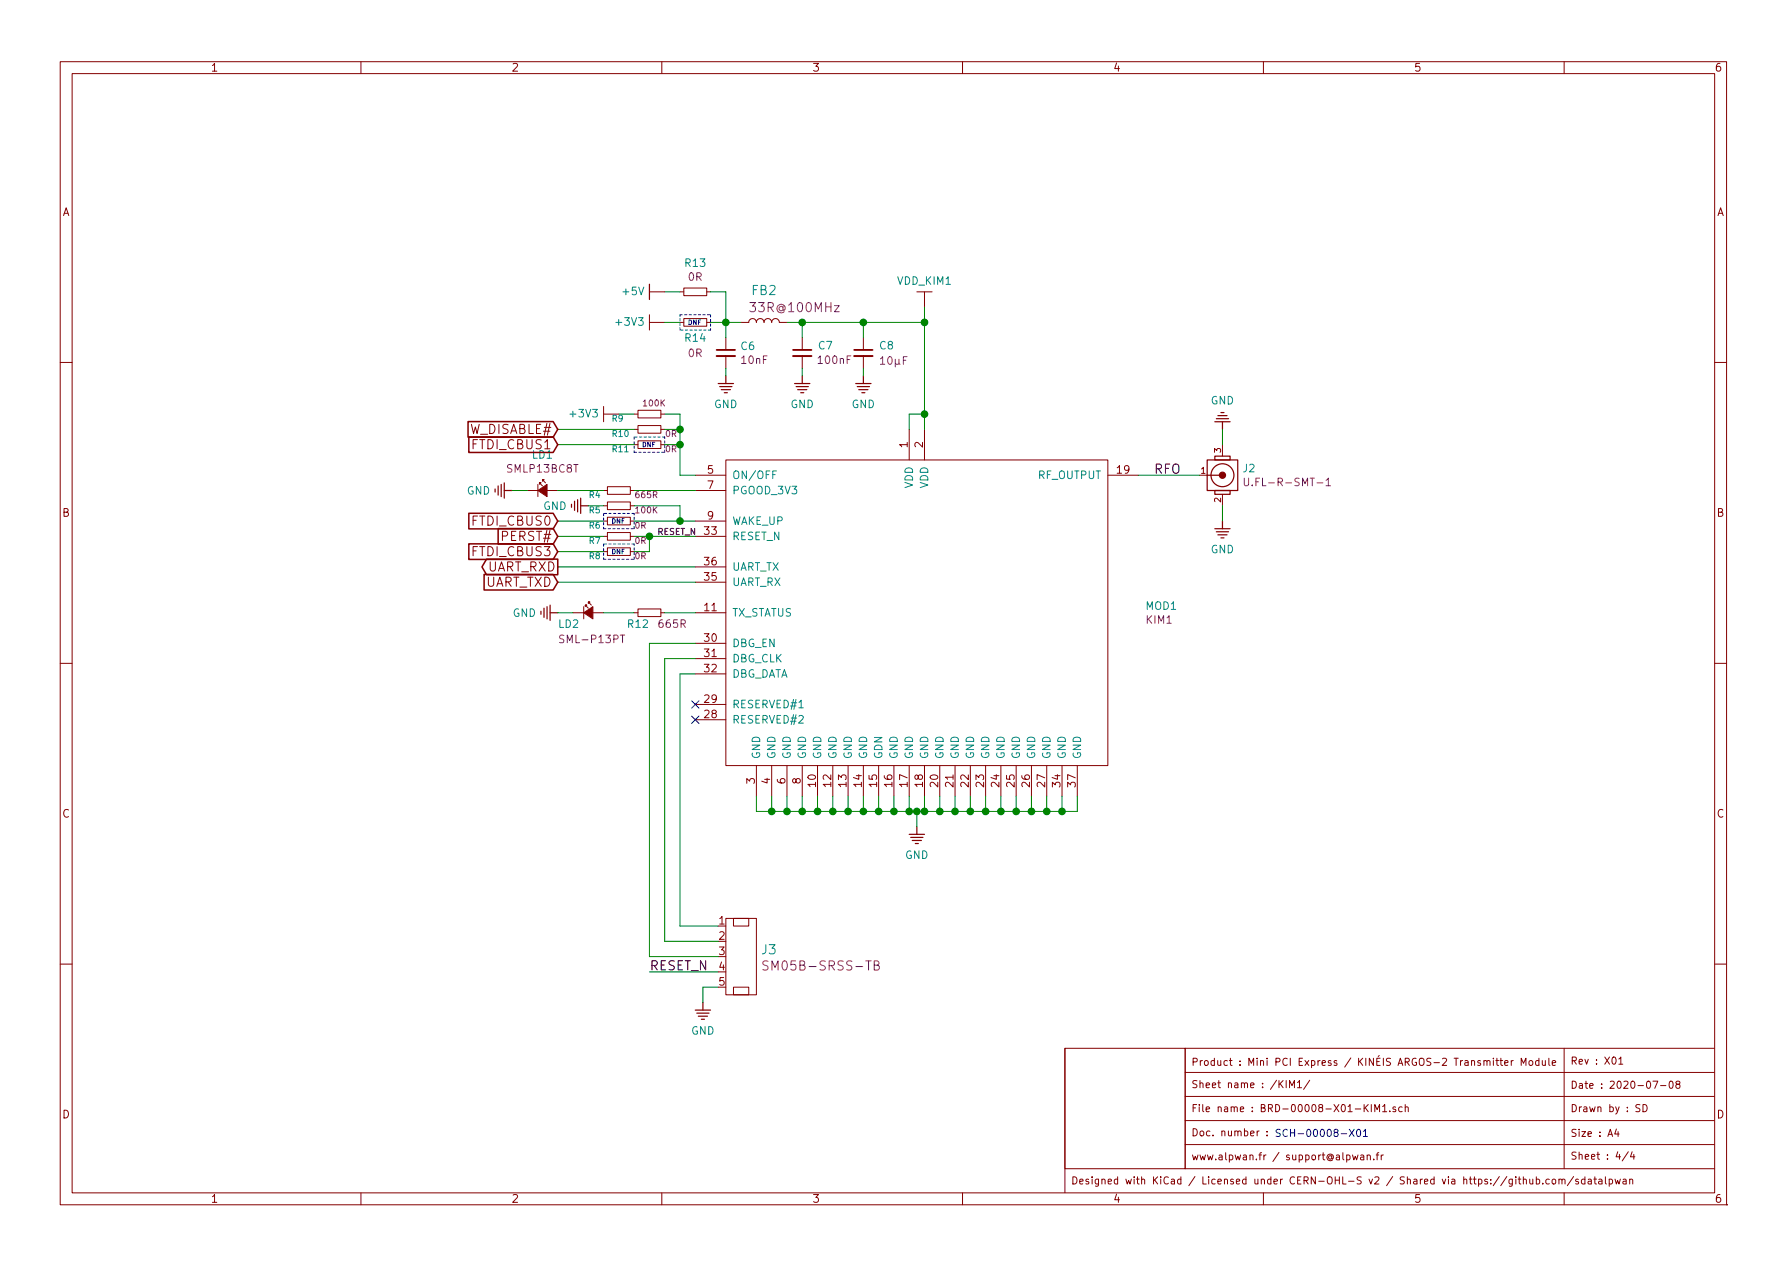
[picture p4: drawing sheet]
<svg xmlns="http://www.w3.org/2000/svg" width="297mm" height="210mm" viewBox="0 0 297 210" stroke-linecap="round" stroke-linejoin="round" font-family="sans-serif">
<g fill="none" stroke="#840000" stroke-width=".17">
<path d="M10 10.3h277v189.9h-277zM12 12.2h273v186.1h-273zM60 10.3v1.9M110 10.3v1.9M160 10.3v1.9M210 10.3v1.9M260 10.3v1.9M107.9 48.5h2.6M107.9 52.3v2.6M107.9 53.6h2.6M113 48.5h.7M113 53.6h.7"/>
<path d="M113.7 47.9h3.8v1.2h-3.8zM113.7 53h3.8v1.2h-3.8zM117.5 48.5h.6M117.5 53.6h.6M120.6 56.1v1.9M120.6 59.2v2M123.2 53.6h1.3a.63 .63 0 0 1 .6-.6 .63 .63 0 0 1 .6 .6 .63 .63 0 0 1 .7-.6 .63 .63 0 0 1 .6 .6 .63 .63 0 0 1 .6-.6 .63 .63 0 0 1 .7 .6 .63 .63 0 0 1 .6-.6 .63 .63 0 0 1 .6 .6h1.3M133.3 56.1v1.9M133.3 59.2v2M143.5 56.1v1.9M143.5 59.2v2M152.4 48.5h2.5"/>
<path d="M153.7 48.5v2.5M10 60.2h2M100.3 67.6v2.5M100.3 68.8h2.6M105.4 71.4h.6M105.4 73.9h.6M105.4 68.8h.6M106 70.7h3.9v1.3h-3.9zM106 73.3h3.9v1.2h-3.9zM106 68.2h3.9v1.3h-3.9zM109.9 71.4h.6M109.9 73.9h.6"/>
<path d="M109.9 68.8h.6M115.6 79h5M120.6 76.4h63.5v50.8h-63.5zM151.1 71.4v5M153.7 71.4v5M184.1 79h5.1M199.4 79h1.3M203.2 73.9v1.9M285 60.2h2M87.6 81.5h5.1M89.4 80.5v2M89.7 80.5v-.2h.2h-.2l.5 .5"/>
<path d="M90.2 80v-.2h.2h-.2l.5 .5M100.3 91.7h.7M100.3 86.6h.7M100.3 89.1h.7M100.3 81.5h.7M100.3 84.1h.7M101 91.1h3.8v1.2h-3.8zM101 86h3.8v1.2h-3.8zM101 88.5h3.8v1.3h-3.8zM101 80.9h3.8v1.3h-3.8zM101 83.4h3.8v1.3h-3.8zM104.8 91.7h.6"/>
<path d="M104.8 86.6h.6M104.8 89.1h.6M104.8 81.5h.6M104.8 84.1h.6M115.6 86.6h5M115.6 89.1h5M115.6 81.5h5M115.6 96.8h5M115.6 94.2h5M203.2 82.2v1.9M10 110.3h2M95.2 101.8h1.8"/>
<path d="M97 100.8v2.1M97.3 100.8v-.2h.2h-.2l.5 .5M97.8 100.3v-.2h.2h-.2l.5 .5M98.6 101.8h1.7M105.4 101.8h.6M106 101.2h3.9v1.3h-3.9zM109.9 101.8h.6M115.6 101.8h5M115.6 119.6h5M115.6 117.1h5M115.6 106.9h5M115.6 109.5h5"/>
<path d="M115.6 112h5M285 110.3h2M125.7 127.2v5.1M128.3 127.2v5.1M130.8 127.2v5.1M133.3 127.2v5.1M135.9 127.2v5.1M138.4 127.2v5.1M141 127.2v5.1M143.5 127.2v5.1M146 127.2v5.1M148.6 127.2v5.1"/>
<path d="M151.1 127.2v5.1M153.7 127.2v5.1M156.2 127.2v5.1M158.7 127.2v5.1M161.3 127.2v5.1M163.8 127.2v5.1M166.4 127.2v5.1M168.9 127.2v5.1M171.4 127.2v5.1M174 127.2v5.1M176.5 127.2v5.1M179.1 127.2v5.1"/>
<path d="M120.6 152.6h5.1v12.7h-5.1zM121.9 152.6h2.6v1.3h-2.6zM10 160.2h2M121.9 164.1h2.6v1.2h-2.6zM177 174.2h20v20.1h-20zM177 174.2v24M197 178.3h88M213.8 179.6v1.2M215.7 179.9l.3-.3v1.2M217.7 179.5l-1 1.6M248.2 175.9v.1M248.2 176.3v.8"/>
<path d="M248.6 176.3h.5M248.8 175.9v1l.3 .2M249.3 176.3h.5M249.5 175.9v1l.3 .2M250.1 176.7l.6-.1-.2-.3h-.3l-.1 .6 .2 .2 .3-.1M251.2 176.3v.8M251.5 176.3l-.3 .2M252.9 177.1v-1.2l.3 .8 .4-.8v1.2M254.2 176.4l.4-.1 .2 .2-.1 .5h-.4l-.1-.1zM255.8 176.3h-.4l-.2 .2 .1 .5h.5M255.8 175.9v1.2M256.4 176.3v.7l.3 .1 .2-.1"/>
<path d="M256.9 176.3v.8M257.5 175.9v1l.1 .2M258 176.7l.6-.1-.2-.3h-.3l-.1 .6 .2 .2 .3-.1M260 174.2v20.1M268 175.8l.2-.1a.63 .63 0 0 1 .4 .6 .63 .63 0 0 1-.4 .6l-.2-.1-.1-.4zM269.1 176l.3-.3v1.2M269.1 176.9h.6M274.8 179.7h.8l-.5 1.2M277.5 179.8l.2-.1a.66 .66 0 0 1 .3 1.1l-.2 .1a.66 .66 0 0 1-.3-1.1zM285 174.2h-88v20.1h88M285 160.2h2M60 198.3v1.9"/>
<path d="M110 198.3v1.9M160 198.3v1.9M197 190.2h88M197 182.2h88M197 186.3h88M198.3 187.6a.6 .6 0 0 1 .7 .6 .6 .6 0 0 1-.7 .6zM199.5 188.1l.4-.1 .2 .2-.1 .5h-.4l-.1-.1zM201.1 188.1l-.3-.1-.3 .2 .2 .5h.4M201.6 188.7v.1M203.1 188.1l.2-.1 .3 .1v.7M203.1 188v.8M204.2 188v.7l.3 .1 .2-.1"/>
<path d="M204.7 188v.8M205.3 188.1l.1-.1 .3 .1 .1 .7M205.3 188v.8M205.8 188.2l.1-.2 .3 .1 .1 .7M206.9 188.1l.3-.1 .2 .2-.1 .5h-.4M206.9 187.6v1.2M207.9 188.4l.6-.1-.2-.3-.4 .1v.5l.2 .2 .3-.1M209 188v.8M209.3 188l-.3 .2M210 198.3v1.9M210.6 188.7v.1M210.6 188.1v.1"/>
<path d="M214.4 180.8v-1.2l.4 .8 .4-.8v1.2M215.7 180.8h.7M224.8 192l.2 .8 .3-.6 .2 .6 .2-.8M226.2 192h.4l.1 .8M226.7 192.3h-.4l-.2 .2 .2 .3 .4-.1M226.9 184.1l.5 .7M227.3 192.1l.1-.1h.3l.1 .8M227.3 192v.8M227.4 183.6l-.7 .7M227.9 183.6v1.2M228.3 192.7v.1M228.5 184.8v-1.2l.4 .8 .4-.8v1.2"/>
<path d="M228.8 192h.4M229.2 191.6l-.3 .1v1.1M229.6 192v.8M229.8 183.9l.4-.3v1.2M229.8 184.8h.7M229.9 192l-.3 .2M231 184.7v.1M232 184h-.3l-.2 .1 .1 .2 .4 .1v.3h-.5M233.1 184h-.4l-.2 .2 .1 .5h.5M233.6 184.1v-.1a.27 .27 0 0 1 .5 .1v.7M233.6 183.6v1.2M252 195.6v.1"/>
<path d="M252 196v.8M252.3 196h.5M252.5 195.6v1l.3 .2M253.2 196.1l.2-.1 .3 .1v.7M253.2 195.6v1.2M254.3 196l.1 .7 .2 .1 .2-.1M254.8 196v.8M255.4 196.1l.3-.1 .2 .2-.1 .5h-.4M255.4 195.6v1.2M256.4 196.7v.1M257.5 196.1l-.3-.1-.3 .2 .2 .5h.4M258 196.1l.2-.1 .3 .1 .1 .5-.1 .1h-.4l-.1-.1z"/>
<path d="M259.1 196.1l.4-.1 .1 .2v.6M259.1 196v.8M259.6 196.2l.2-.2 .3 .1v.7M260 198.3v1.9M261.6 195.5l-1.1 1.6M262.4 196.1l-.3-.1-.2 .2 .1 .1 .4 .1v.3h-.5M263.4 196.1l-.3-.1-.2 .2 .1 .5h.4M263.4 195.6v1.2M264 196.1h.5v.7M264.5 196.3h-.4l-.1 .2 .1 .3 .4-.1M264.9 196h.5M265.1 195.6v1l.3 .2"/>
<path d="M265.8 196.1l.3-.1 .2 .2v.6M266.3 196.3h-.4l-.2 .2 .2 .3 .4-.1M266.9 195.6v1l.1 .2M267.5 196.1l.3-.1 .2 .2-.1 .5h-.4M267.5 196v1.2M268.5 196l.2 .8 .2-.6 .2 .6 .2-.8M268.7 187.6l-.3 .9h.7M269 188.1v.8M269.8 196.1h.5v.7M270.3 196.3l-.5 .1-.1 .1 .1 .2h.5M270.7 191.4l-1.1 1.6M270.9 196.1a.27 .27 0 0 1 .5 .1v.6"/>
<path d="M270.9 196v.8M271.3 191.4l-.3 .9h.8M271.6 191.9v.8M272.6 183.6h-.5l-.2 .2 .1 .3 .5 .2v.4l-.1 .1-.5-.1M273.1 183.6a.6 .6 0 0 1 .7 .6 .6 .6 0 0 1-.7 .6zM276 180.4h.9M278.8 180.2l-.2-.2v-.2l.2-.1 .3 .1 .1 .1-.1 .3h-.3l-.2 .2v.3l.2 .2 .3-.1 .1-.1v-.4l-.2-.1M287 200.2h.1"/>
</g>
<g fill="#840000" stroke="#840000" stroke-width=".17">
<path d="M97 101.8l1.6-1v2.1z"/>
<path d="M89.4 81.5l1.5-1v2z"/>
</g>
<path d="M206.8 79.5v1l.3 .2h.2l.2-.2v-1M220.4 79.8l.4-.3v1.2M220.4 80.7h.8M103.1 105.6h.7M127.7 159.8a.66 .66 0 0 0-.8 0l-.1 .3 .3 .3a.51 .51 0 0 1 .6 .4l-.1 .3a.62 .62 0 0 1-.8 .1M145.3 160.4h.5l.2-.1 .1-.3-.3-.3h-.5v1.5h.6l.3-.3a.41 .41 0 0 0-.4-.5" fill="none" stroke="#840084" stroke-width=".17"/>
<g fill="none" stroke="#840000" stroke-width=".2">
<path d="M107.9 47.2v2.6M119.4 63.7h2.5M119.6 64.3h2.1M119.9 64.8h1.5M120.4 65.3h.5M120.6 62.5v1.2M132.1 63.7h2.5M132.3 64.3h2.1M132.6 64.8h1.5M133.1 65.3h.5M133.3 62.5v1.2M142.2 63.7h2.6"/>
<path d="M142.5 64.3h2M142.7 64.8h1.6M143.3 65.3h.5M143.5 62.5v1.2M200.7 76.4h5v5.1h-5zM200.7 79h2.5M201.9 75.8h2.6v.6h-2.6zM201.9 70.1h2.6M202.2 69.6h2M202.4 69.1h1.6M202.9 68.6h.6M203.2 70.1v1.3"/>
<path d="M82.3 81.3v.5M82.8 80.8v1.5M83.3 80.5v2M83.8 80.3v2.5M83.8 81.5h1.3M95 83.8v.5M95.5 83.3v1.5M96 83.1v2M96.5 82.8v2.5M96.5 84.1h1.3M201.9 81.5h2.6v.7h-2.6zM201.9 87.9h2.6"/>
<path d="M202.2 88.4h2M202.4 88.9h1.6M202.9 89.4h.6M203.2 86.6v1.3M89.9 101.6v.5M90.4 101.1v1.5M90.9 100.8v2.1M91.4 100.6v2.5M91.4 101.8h1.3M151.1 138.7h2.6M151.4 139.2h2M151.6 139.7h1.6"/>
<path d="M152.4 137.4v1.3M152.1 140.2h.6M115.6 167.9h2.5M115.8 168.4h2.1M116.1 168.9h1.5M116.6 169.4h.5M116.8 166.6v1.3"/>
<circle cx="203.2" cy="79" r="1.9"/>
</g>
<path d="M119.1 59.2h3.1M131.8 59.2h3.1M142 59.2h3" fill="none" stroke="#840000" stroke-width=".33"/>
<path d="M119.1 58.2h3.1M131.8 58.2h3.1M142 58.2h3" fill="none" stroke="#840000" stroke-width=".3"/>
<circle cx="203.2" cy="79" r=".51" fill="#840000" stroke="#840000" stroke-width=".2"/>
<path d="M129.1 78.3h-.7v1.2" fill="none" stroke="#008484" stroke-width=".17"/>
<g fill="none" stroke="#0000c2" stroke-width=".17" stroke-dasharray=".4 .4">
<path d="M113 54.9v-2.6M113 52.3h5.1M118.1 52.3v2.6M118.1 54.9h-5.1M105.4 75.2h5.1M105.4 72.6v2.6M110.5 75.2v-2.6M110.5 72.6h-5.1M100.3 90.4v2.6M100.3 93h5.1M100.3 85.3v2.6M100.3 87.9h5.1"/>
<path d="M105.4 93v-2.6M105.4 90.4h-5.1M105.4 87.9v-2.6M105.4 85.3h-5.1"/>
</g>
<g fill="none" stroke="#008400" stroke-width=".17">
<path d="M110.5 53.6h2.5M110.5 48.5h2.5M118.1 53.6h5.1M118.1 48.5h2.5v7.6M130.8 53.6h22.9M133.3 53.6v2.5M143.5 53.6v2.5M153.7 51v20.4M92.7 73.9h12.7M92.7 71.4h12.7M102.9 68.8h2.5M110.5 68.8h2.5v10.2h2.6"/>
<path d="M110.5 73.9h2.5M110.5 71.4h2.5M120.6 61.2v1.3M133.3 61.2v1.3M143.5 61.2v1.3M153.7 68.8h-2.6v2.6M189.2 79h10.2M203.2 71.4v2.5M85.1 81.5h2.5M92.7 81.5h7.6M92.7 89.1h7.6M92.7 91.7h7.6"/>
<path d="M92.7 86.6h7.6M92.7 94.2h22.9M92.7 96.8h22.9M97.8 84.1h2.5M105.4 81.5h10.2M105.4 89.1h10.2M105.4 84.1h7.6v2.5M105.4 86.6h10.2M107.9 89.1v2.6h-2.5M203.2 84.1v2.5M92.7 101.8h2.5M100.3 101.8h5.1"/>
<path d="M110.5 101.8h5.1M115.6 106.9h-7.7v52.1h11.5M115.6 112h-2.6v41.9h6.4M115.6 109.5h-5.1v47h8.9M125.7 132.3v2.6h53.4v-2.6M128.3 132.3v2.6M130.8 132.3v2.6M133.3 132.3v2.6M135.9 132.3v2.6M138.4 132.3v2.6M141 132.3v2.6M143.5 132.3v2.6"/>
<path d="M146 132.3v2.6M148.6 132.3v2.6M151.1 132.3v2.6M152.4 134.9v2.5M153.7 132.3v2.6M156.2 132.3v2.6M158.7 132.3v2.6M161.3 132.3v2.6M163.8 132.3v2.6M166.4 132.3v2.6M168.9 132.3v2.6M171.4 132.3v2.6"/>
<path d="M174 132.3v2.6M176.5 132.3v2.6M107.9 161.5h11.5M119.4 164.1h-2.6v2.5"/>
</g>
<path d="M77.8 70.1h14.1l.8 1.3-.8 1.3h-14.1zM77.9 72.6h14l.8 1.3-.8 1.3h-14zM77.9 85.3h14l.8 1.3-.8 1.3h-14zM77.9 90.4h14l.8 1.3-.8 1.3h-14zM80.5 95.5h11.4l.8 1.3-.8 1.3h-11.4zM80.9 92.9h11.8v2.6h-11.8l-.8-1.3zM82.8 87.9h9.1l.8 1.2-.8 1.3h-9.1z" fill="none" stroke="#840000" stroke-width=".25"/>
<path d="M224.3 187.7l.8 1.2M225.1 187.7l-.8 1.2M225.6 187.8l.2-.1a.65 .65 0 0 1 .4 .6 .65 .65 0 0 1-.4 .6l-.2-.1-.1-.4zM226.6 188.1l.4-.4v1.2M226.6 188.9h.7" fill="none" stroke="#0000c2" stroke-width=".17"/>
<g fill="#008400" stroke="#008400" stroke-width=".25">
<circle cx="163.8" cy="134.9" r=".51"/>
<circle cx="120.7" cy="53.6" r=".51"/>
<circle cx="128.3" cy="134.9" r=".51"/>
<circle cx="130.8" cy="134.9" r=".51"/>
<circle cx="133.4" cy="134.9" r=".51"/>
<circle cx="135.9" cy="134.9" r=".51"/>
<circle cx="138.4" cy="134.9" r=".51"/>
<circle cx="141" cy="134.9" r=".51"/>
<circle cx="143.5" cy="134.9" r=".51"/>
<circle cx="146.1" cy="134.9" r=".51"/>
<circle cx="148.6" cy="134.9" r=".51"/>
<circle cx="151.1" cy="134.9" r=".51"/>
<circle cx="176.5" cy="134.9" r=".51"/>
<circle cx="108" cy="89.1" r=".51"/>
<circle cx="152.4" cy="134.9" r=".51"/>
<circle cx="153.7" cy="134.9" r=".51"/>
<circle cx="113" cy="71.4" r=".51"/>
<circle cx="166.4" cy="134.9" r=".51"/>
<circle cx="161.3" cy="134.9" r=".51"/>
<circle cx="158.8" cy="134.9" r=".51"/>
<circle cx="168.9" cy="134.9" r=".51"/>
<circle cx="143.5" cy="53.6" r=".51"/>
<circle cx="113" cy="86.6" r=".51"/>
<circle cx="156.2" cy="134.9" r=".51"/>
<circle cx="113" cy="73.9" r=".51"/>
<circle cx="153.7" cy="68.8" r=".51"/>
<circle cx="171.5" cy="134.9" r=".51"/>
<circle cx="133.4" cy="53.6" r=".51"/>
<circle cx="153.7" cy="53.6" r=".51"/>
<circle cx="174" cy="134.9" r=".51"/>
</g>
<path d="M115 116.5l1.2 1.2M115 119l1.2 1.2M116.2 116.5l-1.2 1.2M116.2 119l-1.2 1.2" fill="none" stroke="#000084" stroke-width=".17"/>
<g font-size="2.1" fill="#008484">
<text x="125" y="49">FB2</text>
<text x="126.6" y="158.6">J3</text>
</g>
<g font-size="2.1" fill="#840084">
<text x="125.1" y="51.9">33R@100MHz</text>
<text x="128" y="161.3">SM05B-SRSS-TB</text>
</g>
<g font-size="2.1" fill="#840000">
<text x="78.1" y="72.1">W_DISABLE#</text>
<text x="78.7" y="74.7">FTDI_CBUS1</text>
<text x="78.7" y="87.4">FTDI_CBUS0</text>
<text x="83.5" y="89.9">PERST#</text>
<text x="78.7" y="92.5">FTDI_CBUS3</text>
<text x="80.9" y="95">UART_RXD</text>
<text x="80.5" y="97.5">UART_TXD</text>
</g>
<g font-size="2.1">
<text x="191.8" y="78.7">RFO</text>
<text x="107.9" y="161.3">RESET_N</text>
</g>
<g font-size="1.8" fill="#840000">
<text x="35" y="11.9">1</text>
<text x="85" y="11.9">2</text>
<text x="135" y="11.9">3</text>
<text x="185" y="11.9">4</text>
<text x="235" y="11.9">5</text>
<text x="285" y="11.9">6</text>
<text x="10.4" y="35.9">A</text>
<text x="285.4" y="35.9">A</text>
<text x="88.5" y="76.2">LD1</text>
<text x="150.9" y="74.4" transform="rotate(-90 150.9 74.4)">1</text>
<text x="153.4" y="74.4" transform="rotate(-90 153.4 74.4)">2</text>
<text x="117.6" y="78.7">5</text>
<text x="117.6" y="81.3">7</text>
<text x="185.7" y="78.7">19</text>
<text x="10.4" y="85.9">B</text>
<text x="117.1" y="88.9">33</text>
<text x="117.6" y="86.4">9</text>
<text x="285.4" y="85.9">B</text>
<text x="117.1" y="94">36</text>
<text x="117.1" y="101.6">11</text>
<text x="117.1" y="96.5">35</text>
<text x="117.1" y="106.7">30</text>
<text x="117.1" y="109.2">31</text>
<text x="117.1" y="111.8">32</text>
<text x="117.1" y="119.4">28</text>
<text x="117.1" y="116.8">29</text>
<text x="125.5" y="130.3" transform="rotate(-90 125.5 130.3)">3</text>
<text x="128" y="130.3" transform="rotate(-90 128 130.3)">4</text>
<text x="130.6" y="130.3" transform="rotate(-90 130.6 130.3)">6</text>
<text x="133.1" y="130.3" transform="rotate(-90 133.1 130.3)">8</text>
<text x="135.6" y="130.8" transform="rotate(-90 135.6 130.8)">10</text>
<text x="138.2" y="130.8" transform="rotate(-90 138.2 130.8)">12</text>
<text x="140.7" y="130.8" transform="rotate(-90 140.7 130.8)">13</text>
<text x="143.3" y="130.8" transform="rotate(-90 143.3 130.8)">14</text>
<text x="145.8" y="130.8" transform="rotate(-90 145.8 130.8)">15</text>
<text x="148.3" y="130.8" transform="rotate(-90 148.3 130.8)">16</text>
<text x="150.9" y="130.8" transform="rotate(-90 150.9 130.8)">17</text>
<text x="153.4" y="130.8" transform="rotate(-90 153.4 130.8)">18</text>
<text x="156" y="130.8" transform="rotate(-90 156 130.8)">20</text>
<text x="158.5" y="130.8" transform="rotate(-90 158.5 130.8)">21</text>
<text x="161" y="130.8" transform="rotate(-90 161 130.8)">22</text>
<text x="163.6" y="130.8" transform="rotate(-90 163.6 130.8)">23</text>
<text x="166.1" y="130.8" transform="rotate(-90 166.1 130.8)">24</text>
<text x="168.7" y="130.8" transform="rotate(-90 168.7 130.8)">25</text>
<text x="171.2" y="130.8" transform="rotate(-90 171.2 130.8)">26</text>
<text x="173.7" y="130.8" transform="rotate(-90 173.7 130.8)">27</text>
<text x="176.3" y="130.8" transform="rotate(-90 176.3 130.8)">34</text>
<text x="178.8" y="130.8" transform="rotate(-90 178.8 130.8)">37</text>
<text x="10.4" y="135.9">C</text>
<text x="285.4" y="135.9">C</text>
<text x="119.5" y="153.7">1</text>
<text x="119.5" y="156.2">2</text>
<text x="119.5" y="158.7">3</text>
<text x="119.5" y="161.3">4</text>
<text x="119.5" y="163.8">5</text>
<text x="10.4" y="185.9">D</text>
<text x="285.4" y="185.9">D</text>
<text x="35" y="199.9">1</text>
<text x="85" y="199.9">2</text>
<text x="135" y="199.9">3</text>
<text x="185" y="199.9">4</text>
<text x="235" y="199.9">5</text>
<text x="285" y="199.9">6</text>
</g>
<g font-size="1.8" fill="#008484">
<text x="113.9" y="44.4">R13</text>
<text x="149.2" y="47.3">VDD_KIM1</text>
<text x="103.6" y="49.1">+5V</text>
<text x="102.5" y="54.1">+3V3</text>
<text x="113.9" y="56.8">R14</text>
<text x="123.2" y="58.2">C6</text>
<text x="136.1" y="58.1">C7</text>
<text x="146.3" y="58.1">C8</text>
<text x="94.9" y="69.4">+3V3</text>
<text x="118.7" y="67.8">GND</text>
<text x="131.4" y="67.8">GND</text>
<text x="141.6" y="67.8">GND</text>
<text x="201.2" y="67.2">GND</text>
<text x="77.6" y="82.2">GND</text>
<text x="121.7" y="79.6">ON/OFF</text>
<text x="121.7" y="82.2">PGOOD_3V3</text>
<text x="151.8" y="81.2" transform="rotate(-90 151.8 81.2)">VDD</text>
<text x="154.3" y="81.2" transform="rotate(-90 154.3 81.2)">VDD</text>
<text x="172.5" y="79.6">RF_OUTPUT</text>
<text x="206.7" y="78.5">J2</text>
<text x="90.3" y="84.8">GND</text>
<text x="121.7" y="89.8">RESET_N</text>
<text x="121.7" y="87.2">WAKE_UP</text>
<text x="121.7" y="94.9">UART_TX</text>
<text x="201.2" y="92">GND</text>
<text x="121.7" y="97.4">UART_RX</text>
<text x="190.5" y="101.4">MOD1</text>
<text x="85.2" y="102.5">GND</text>
<text x="92.9" y="104.4">LD2</text>
<text x="104.4" y="104.4">R12</text>
<text x="121.7" y="102.5">TX_STATUS</text>
<text x="121.7" y="107.6">DBG_EN</text>
<text x="121.7" y="110.1">DBG_CLK</text>
<text x="121.7" y="112.6">DBG_DATA</text>
<text x="121.7" y="117.7">RESERVED#1</text>
<text x="121.7" y="120.3">RESERVED#2</text>
<text x="126.4" y="126.2" transform="rotate(-90 126.4 126.2)">GND</text>
<text x="128.9" y="126.2" transform="rotate(-90 128.9 126.2)">GND</text>
<text x="131.4" y="126.2" transform="rotate(-90 131.4 126.2)">GND</text>
<text x="134" y="126.2" transform="rotate(-90 134 126.2)">GND</text>
<text x="136.5" y="126.2" transform="rotate(-90 136.5 126.2)">GND</text>
<text x="139.1" y="126.2" transform="rotate(-90 139.1 126.2)">GND</text>
<text x="141.6" y="126.2" transform="rotate(-90 141.6 126.2)">GND</text>
<text x="144.1" y="126.2" transform="rotate(-90 144.1 126.2)">GND</text>
<text x="146.7" y="126.2" transform="rotate(-90 146.7 126.2)">GDN</text>
<text x="149.2" y="126.2" transform="rotate(-90 149.2 126.2)">GND</text>
<text x="151.8" y="126.2" transform="rotate(-90 151.8 126.2)">GND</text>
<text x="154.3" y="126.2" transform="rotate(-90 154.3 126.2)">GND</text>
<text x="156.8" y="126.2" transform="rotate(-90 156.8 126.2)">GND</text>
<text x="159.4" y="126.2" transform="rotate(-90 159.4 126.2)">GND</text>
<text x="161.9" y="126.2" transform="rotate(-90 161.9 126.2)">GND</text>
<text x="164.5" y="126.2" transform="rotate(-90 164.5 126.2)">GND</text>
<text x="167" y="126.2" transform="rotate(-90 167 126.2)">GND</text>
<text x="169.5" y="126.2" transform="rotate(-90 169.5 126.2)">GND</text>
<text x="172.1" y="126.2" transform="rotate(-90 172.1 126.2)">GND</text>
<text x="174.6" y="126.2" transform="rotate(-90 174.6 126.2)">GND</text>
<text x="177.2" y="126.2" transform="rotate(-90 177.2 126.2)">GND</text>
<text x="179.7" y="126.2" transform="rotate(-90 179.7 126.2)">GND</text>
<text x="150.4" y="142.8">GND</text>
<text x="114.9" y="172">GND</text>
</g>
<g font-size="1.8" fill="#840084">
<text x="114.5" y="46.7">0R</text>
<text x="114.5" y="59.4">0R</text>
<text x="123.3" y="60.5">10nF</text>
<text x="136.1" y="60.5">100nF</text>
<text x="146.5" y="60.6">10µF</text>
<text x="84.4" y="78.6">SMLP13BC8T</text>
<text x="208.1" y="80.8">U.FL-R-SMT-1</text>
<text x="93.5" y="106.9">SML-P13PT</text>
<text x="109.6" y="104.4">665R</text>
<text x="190.6" y="103.7">KIM1</text>
</g>
<g font-size="1.7" fill="#840000">
<text x="198" y="177.1">Product : Mini PCI Express / KINÉIS ARGOS-2 Transmitter Module</text>
<text x="261" y="176.9">Rev : X01</text>
<text x="198" y="184.8">File name : BRD-00008-X01-KIM1.sch</text>
<text x="198" y="180.8">Sheet name : /KIM1/</text>
<text x="261" y="180.9">Date : 2020-07-08</text>
<text x="261" y="184.8">Drawn by : SD</text>
<text x="261" y="188.9">Size : A4</text>
<text x="178" y="196.8">Designed with KiCad / Licensed under CERN-OHL-S v2 / Shared via https://github.com/sdatalpwan</text>
<text x="198" y="192.8">www.alpwan.fr / support@alpwan.fr</text>
<text x="261" y="192.7">Sheet : 4/4</text>
</g>
<text font-size="1.7" fill="#0000c2" x="211.8" y="189">SCH-00008-X01</text>
<g font-size="1.4" fill="#008484">
<text x="101.8" y="70.1">R9</text>
<text x="101.9" y="72.6">R10</text>
<text x="101.9" y="75.2">R11</text>
<text x="98" y="82.8">R4</text>
<text x="98" y="87.9">R6</text>
<text x="98" y="85.3">R5</text>
<text x="98" y="92.9">R8</text>
<text x="98" y="90.4">R7</text>
</g>
<g font-size="1.4" fill="#840084">
<text x="107" y="67.5">100K</text>
<text x="110.7" y="72.6">0R</text>
<text x="110.7" y="75.2">0R</text>
<text x="105.8" y="82.8">665R</text>
<text x="105.6" y="87.9">0R</text>
<text x="105.8" y="85.3">100K</text>
<text x="105.6" y="92.9">0R</text>
<text x="105.6" y="90.4">0R</text>
</g>
<g font-size="1.4" fill="#840000">
<text x="202.9" y="75.2" transform="rotate(-90 202.9 75.2)">3</text>
<text x="199.6" y="78.7">1</text>
<text x="202.9" y="83.5" transform="rotate(-90 202.9 83.5)">2</text>
</g>
<text font-size="1.4" x="109.2" y="88.9">RESET_N</text>
<g font-size="1.1" fill="#0000c2">
<text x="114.3" y="54">DNF</text>
<text x="106.7" y="74.3">DNF</text>
<text x="101.6" y="87">DNF</text>
<text x="101.6" y="92.1">DNF</text>
</g>
</svg>
